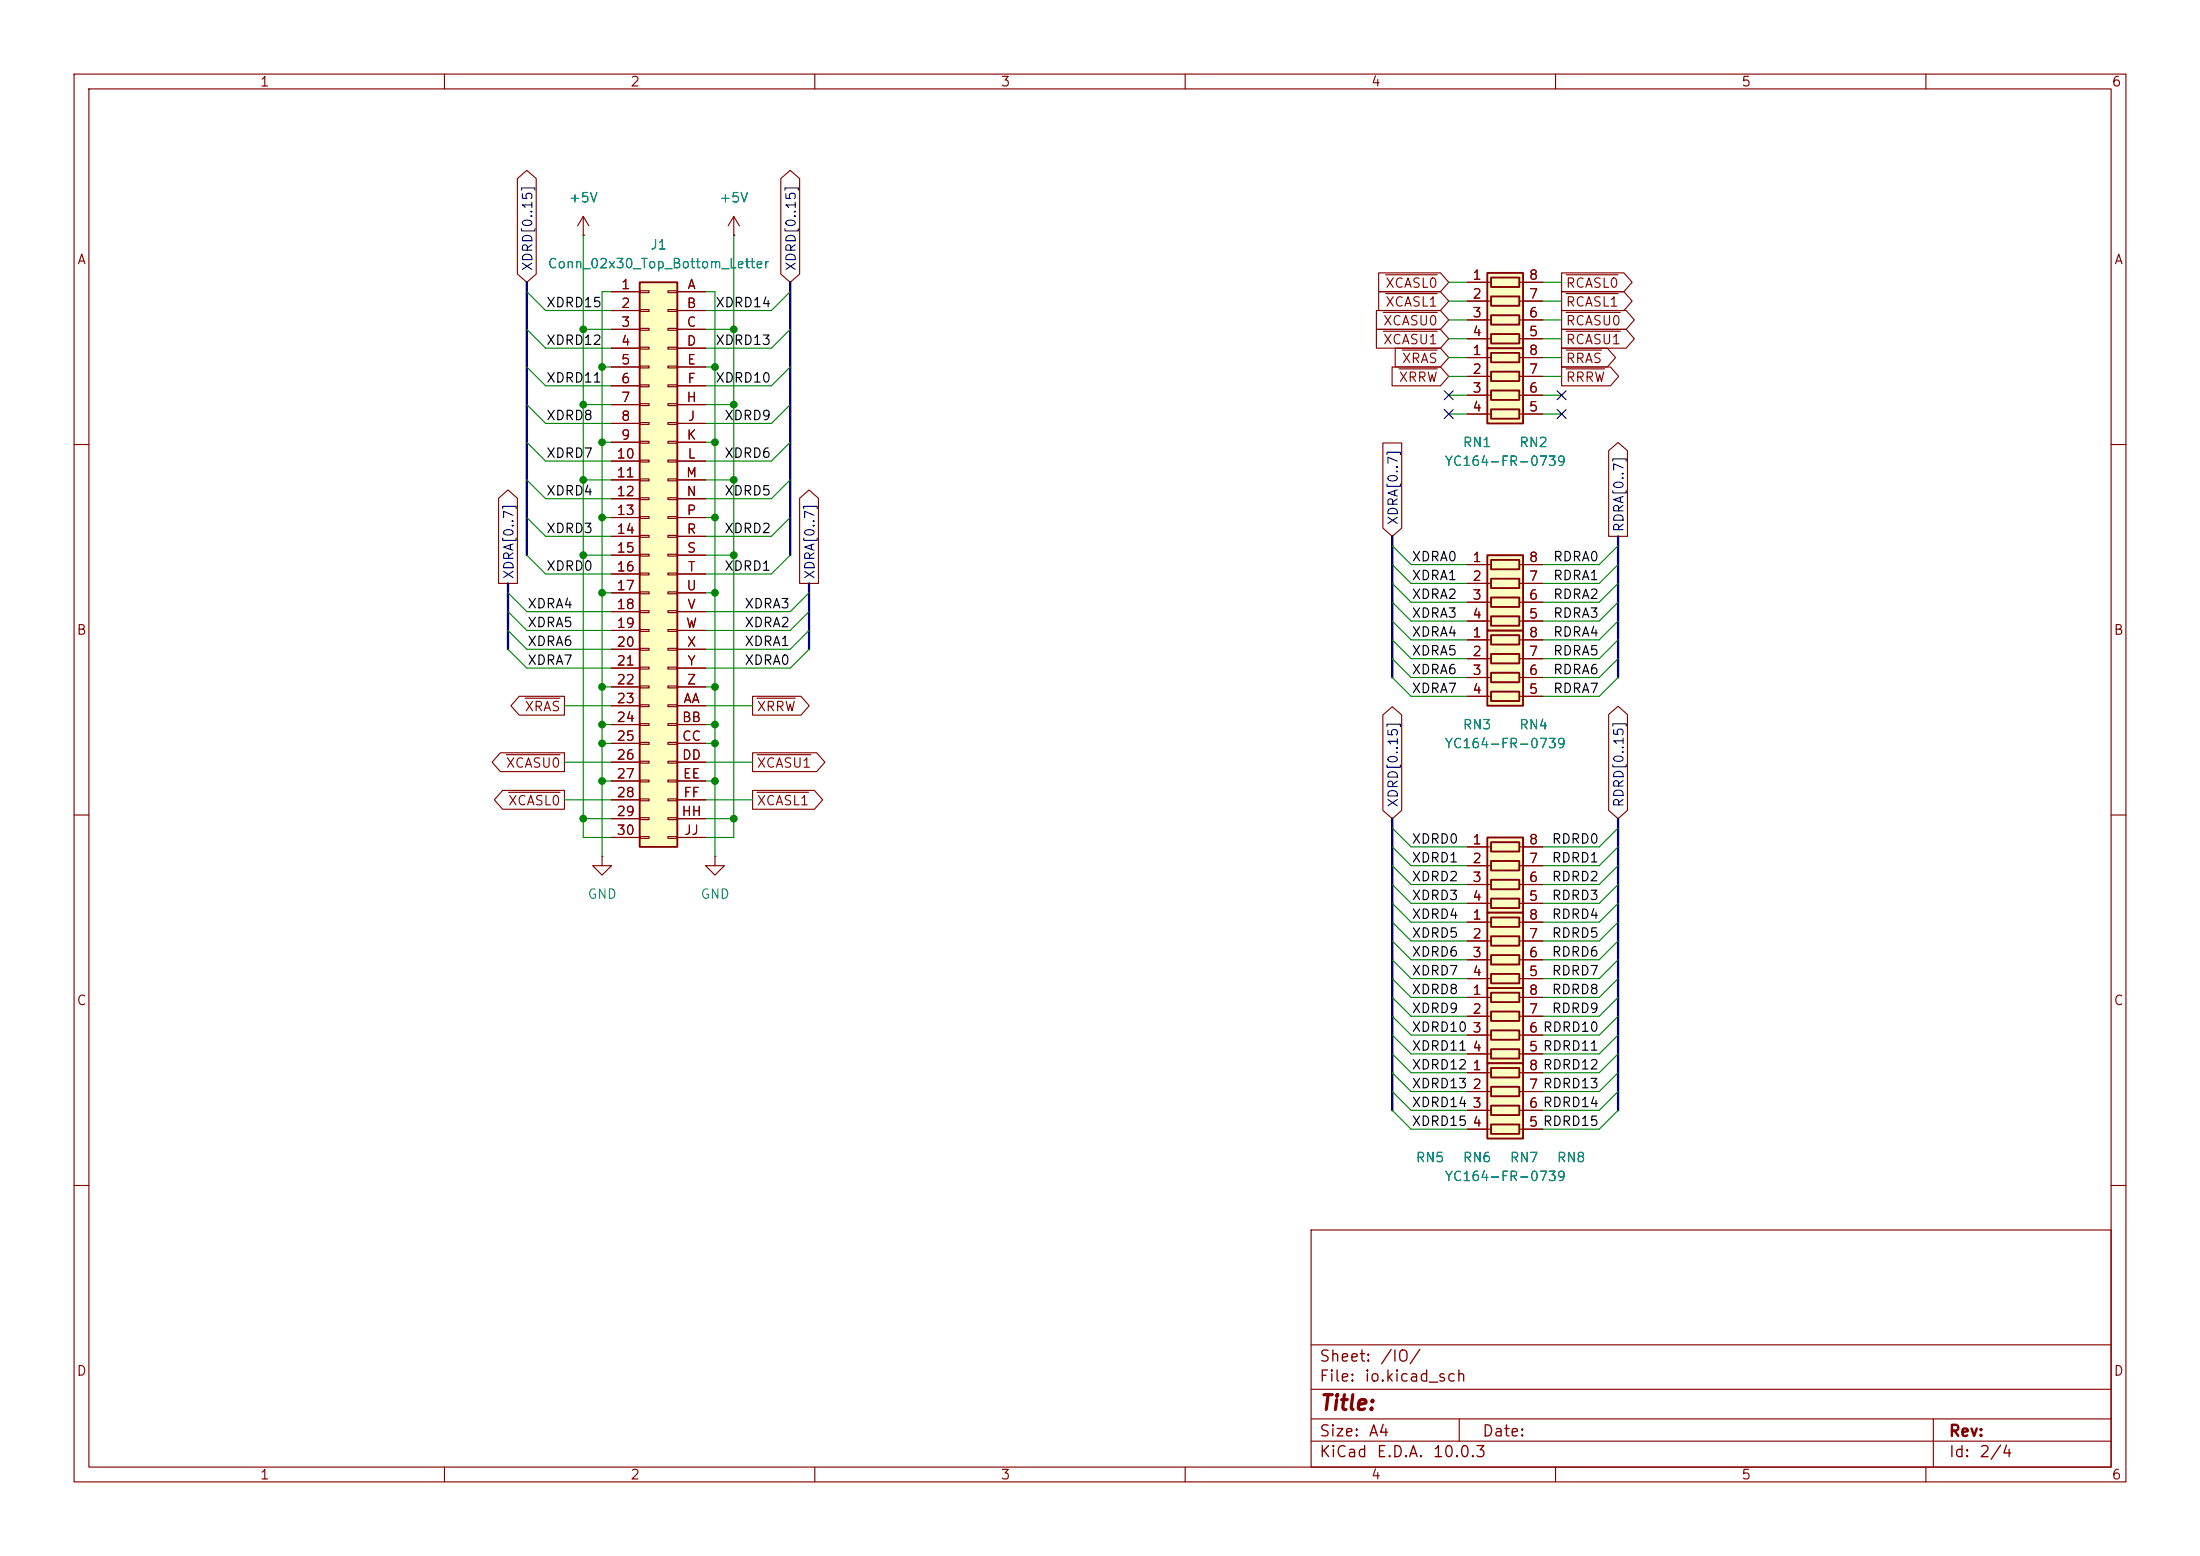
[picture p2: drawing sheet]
<svg xmlns="http://www.w3.org/2000/svg" width="297mm" height="210mm" viewBox="0 0 297 210" stroke-linecap="round" stroke-linejoin="round" font-family="sans-serif">
<g fill="none" stroke="#840000" stroke-width=".15">
<path d="M10 10h277v190h-277zM12 12h273v186h-273zM60 10v2M110 10v2M160 10v2M210 10v2M260 10v2M10 60h2M285 60h2M10 110h2M285 110h2M10 160h2"/>
<path d="M177 166h108v32h-108zM285 160h2M60 198v2M110 198v2M160 198v2M177 194.5h108M177 191.5h108M177 187.5h108M177 181.5h108M197 191.5v3M210 198v2M260 198v2"/>
<path d="M261 191.5v6.5"/>
</g>
<path d="M200.8 47h4.8v10.2h-4.8z" fill="#ffffc2"/>
<path d="M200.8 47h4.8v10.2h-4.8zM201.3 47.6h3.8v1.3h-3.8zM201.3 50.2h3.8v1.2h-3.8zM201.3 52.7h3.8v1.3h-3.8zM201.3 55.2h3.8v1.3h-3.8z" fill="none" stroke="#840000" stroke-width=".25"/>
<path d="M198.1 48.3h3.2M198.1 50.8h3.2M198.1 53.3h3.2M198.1 55.9h3.2M205.1 48.3h3.2M205.1 50.8h3.2M205.1 53.3h3.2M205.1 55.9h3.2" fill="none" stroke="#840000" stroke-width=".15"/>
<path d="M200.8 113h4.8v10.2h-4.8z" fill="#ffffc2"/>
<path d="M200.8 113h4.8v10.2h-4.8zM201.3 113.7h3.8v1.2h-3.8zM201.3 116.2h3.8v1.3h-3.8zM201.3 118.7h3.8v1.3h-3.8zM201.3 121.3h3.8v1.3h-3.8z" fill="none" stroke="#840000" stroke-width=".25"/>
<g fill="none" stroke="#840000" stroke-width=".15">
<path d="M78.7 31.8h.1M78.7 29.2l-.7 1.3M78.7 29.2l.8 1.3M78.7 29.2v2.6M99.1 31.8h.1M99.1 29.2l-.8 1.3M99.1 29.2l.7 1.3M99.1 29.2v2.6M81.3 115.6v1.2h1.2l-1.2 1.3-1.3-1.3h1.3M81.3 115.6h.1M198.1 114.3h3.2M198.1 116.8h3.2"/>
<path d="M198.1 119.4h3.2M205.1 114.3h3.2M205.1 116.8h3.2M205.1 119.4h3.2M198.1 121.9h3.2M205.1 121.9h3.2"/>
</g>
<path d="M200.8 133.4h4.8v10.1h-4.8z" fill="#ffffc2"/>
<path d="M200.8 133.4h4.8v10.1h-4.8zM201.3 134h3.8v1.3h-3.8zM201.3 136.5h3.8v1.3h-3.8zM201.3 139.1h3.8v1.2h-3.8zM201.3 141.6h3.8v1.3h-3.8z" fill="none" stroke="#840000" stroke-width=".25"/>
<path d="M96.5 115.6v1.2h1.3l-1.3 1.3-1.3-1.3h1.3M96.5 115.6h.1M198.1 134.6h3.2M198.1 137.2h3.2M198.1 139.7h3.2M205.1 134.6h3.2M205.1 137.2h3.2M205.1 139.7h3.2M198.1 142.2h3.2M205.1 142.2h3.2" fill="none" stroke="#840000" stroke-width=".15"/>
<path d="M200.8 123.2h4.8v10.2h-4.8z" fill="#ffffc2"/>
<path d="M200.8 123.2h4.8v10.2h-4.8zM201.3 123.8h3.8v1.3h-3.8zM201.3 126.4h3.8v1.2h-3.8zM201.3 128.9h3.8v1.3h-3.8zM201.3 131.4h3.8v1.3h-3.8z" fill="none" stroke="#840000" stroke-width=".25"/>
<path d="M198.1 124.5h3.2M198.1 127h3.2M198.1 129.5h3.2M198.1 132.1h3.2M205.1 124.5h3.2M205.1 127h3.2M205.1 129.5h3.2M205.1 132.1h3.2" fill="none" stroke="#840000" stroke-width=".15"/>
<path d="M200.8 143.5h4.8v10.2h-4.8z" fill="#ffffc2"/>
<path d="M200.8 143.5h4.8v10.2h-4.8zM201.3 144.1h3.8v1.3h-3.8zM201.3 146.7h3.8v1.3h-3.8zM201.3 149.2h3.8v1.3h-3.8zM201.3 151.8h3.8v1.2h-3.8z" fill="none" stroke="#840000" stroke-width=".25"/>
<path d="M198.1 144.8h3.2M198.1 147.3h3.2M198.1 149.9h3.2M198.1 152.4h3.2M205.1 144.8h3.2M205.1 147.3h3.2M205.1 149.9h3.2M205.1 152.4h3.2" fill="none" stroke="#840000" stroke-width=".15"/>
<path d="M86.4 38.1h5v76.2h-5z" fill="#ffffc2"/>
<path d="M86.4 38.1h5v76.2h-5z" fill="none" stroke="#840000" stroke-width=".25"/>
<g fill="none" stroke="#840000" stroke-width=".15">
<path d="M82.5 39.4h3.9M86.4 39.2h1.2v.3h-1.2zM90.2 39.2h1.2v.3h-1.2zM91.4 39.4h3.8M82.5 41.9h3.9M82.5 44.5h3.9M82.5 47h3.9M82.5 49.5h3.9M82.5 52.1h3.9M82.5 54.6h3.9M82.5 57.2h3.9M82.5 59.7h3.9"/>
<path d="M86.4 41.8h1.2v.2h-1.2zM86.4 44.3h1.2v.3h-1.2zM86.4 46.9h1.2v.2h-1.2zM86.4 49.4h1.2v.3h-1.2zM86.4 51.9h1.2v.3h-1.2zM86.4 54.5h1.2v.2h-1.2zM86.4 57h1.2v.3h-1.2zM86.4 59.6h1.2v.2h-1.2zM90.2 41.8h1.2v.2h-1.2zM90.2 44.3h1.2v.3h-1.2zM90.2 46.9h1.2v.2h-1.2zM90.2 49.4h1.2v.3h-1.2z"/>
<path d="M90.2 51.9h1.2v.3h-1.2zM90.2 54.5h1.2v.2h-1.2zM90.2 57h1.2v.3h-1.2zM90.2 59.6h1.2v.2h-1.2zM91.4 41.9h3.8M91.4 44.5h3.8M91.4 47h3.8M91.4 49.5h3.8M91.4 52.1h3.8M91.4 54.6h3.8M91.4 57.2h3.8M91.4 59.7h3.8"/>
<path d="M82.5 62.2h3.9M82.5 64.8h3.9M82.5 67.3h3.9M82.5 69.9h3.9M82.5 72.4h3.9M82.5 74.9h3.9M82.5 77.5h3.9M86.4 62.1h1.2v.3h-1.2zM86.4 64.6h1.2v.3h-1.2zM86.4 67.2h1.2v.2h-1.2zM86.4 69.7h1.2v.3h-1.2zM86.4 72.3h1.2v.2h-1.2z"/>
<path d="M86.4 74.8h1.2v.3h-1.2zM86.4 77.3h1.2v.3h-1.2zM86.4 79.9h1.2v.2h-1.2zM90.2 62.1h1.2v.3h-1.2zM90.2 64.6h1.2v.3h-1.2zM90.2 67.2h1.2v.2h-1.2zM90.2 69.7h1.2v.3h-1.2zM90.2 72.3h1.2v.2h-1.2zM90.2 74.8h1.2v.3h-1.2zM90.2 77.3h1.2v.3h-1.2zM90.2 79.9h1.2v.2h-1.2zM91.4 62.2h3.8"/>
<path d="M91.4 64.8h3.8M91.4 67.3h3.8M91.4 69.9h3.8M91.4 72.4h3.8M91.4 74.9h3.8M91.4 77.5h3.8M82.5 80h3.9M82.5 82.6h3.9M82.5 85.1h3.9M82.5 87.6h3.9M82.5 90.2h3.9M82.5 92.7h3.9"/>
<path d="M82.5 95.3h3.9M82.5 97.8h3.9M86.4 82.4h1.2v.3h-1.2zM86.4 85h1.2v.2h-1.2zM86.4 87.5h1.2v.3h-1.2zM86.4 90h1.2v.3h-1.2zM86.4 92.6h1.2v.2h-1.2zM86.4 95.1h1.2v.3h-1.2zM86.4 97.7h1.2v.2h-1.2zM90.2 82.4h1.2v.3h-1.2zM90.2 85h1.2v.2h-1.2zM90.2 87.5h1.2v.3h-1.2z"/>
<path d="M90.2 90h1.2v.3h-1.2zM90.2 92.6h1.2v.2h-1.2zM90.2 95.1h1.2v.3h-1.2zM90.2 97.7h1.2v.2h-1.2zM91.4 80h3.8M91.4 82.6h3.8M91.4 85.1h3.8M91.4 87.6h3.8M91.4 90.2h3.8M91.4 92.7h3.8M91.4 95.3h3.8M91.4 97.8h3.8"/>
<path d="M82.5 100.3h3.9M82.5 102.9h3.9M82.5 105.4h3.9M82.5 108h3.9M82.5 110.5h3.9M82.5 113h3.9M86.4 100.2h1.2v.3h-1.2zM86.4 102.7h1.2v.3h-1.2zM86.4 105.3h1.2v.2h-1.2zM86.4 107.8h1.2v.3h-1.2zM86.4 110.4h1.2v.2h-1.2zM86.4 112.9h1.2v.3h-1.2z"/>
<path d="M90.2 100.2h1.2v.3h-1.2zM90.2 102.7h1.2v.3h-1.2zM90.2 105.3h1.2v.2h-1.2zM90.2 107.8h1.2v.3h-1.2zM90.2 110.4h1.2v.2h-1.2zM90.2 112.9h1.2v.3h-1.2zM91.4 100.3h3.8M91.4 102.9h3.8M91.4 105.4h3.8M91.4 108h3.8M91.4 110.5h3.8M91.4 113h3.8"/>
</g>
<path d="M200.8 85.1h4.8v10.2h-4.8z" fill="#ffffc2"/>
<path d="M200.8 85.1h4.8v10.2h-4.8zM201.3 85.7h3.8v1.3h-3.8zM201.3 88.3h3.8v1.2h-3.8zM201.3 90.8h3.8v1.3h-3.8zM201.3 93.3h3.8v1.3h-3.8z" fill="none" stroke="#840000" stroke-width=".25"/>
<path d="M198.1 86.4h3.2M198.1 88.9h3.2M198.1 91.4h3.2M198.1 94h3.2M205.1 86.4h3.2M205.1 88.9h3.2M205.1 91.4h3.2M205.1 94h3.2" fill="none" stroke="#840000" stroke-width=".15"/>
<path d="M200.8 74.9h4.8v10.2h-4.8z" fill="#ffffc2"/>
<path d="M200.8 74.9h4.8v10.2h-4.8zM201.3 75.6h3.8v1.2h-3.8zM201.3 78.1h3.8v1.3h-3.8zM201.3 80.6h3.8v1.3h-3.8zM201.3 83.2h3.8v1.3h-3.8z" fill="none" stroke="#840000" stroke-width=".25"/>
<path d="M198.1 76.2h3.2M198.1 78.7h3.2M205.1 76.2h3.2M205.1 78.7h3.2M198.1 81.3h3.2M198.1 83.8h3.2M205.1 81.3h3.2M205.1 83.8h3.2" fill="none" stroke="#840000" stroke-width=".15"/>
<path d="M200.8 36.8h4.8v10.2h-4.8z" fill="#ffffc2"/>
<path d="M200.8 36.8h4.8v10.2h-4.8zM201.3 37.5h3.8v1.2h-3.8zM201.3 40h3.8v1.3h-3.8zM201.3 42.5h3.8v1.3h-3.8zM201.3 45.1h3.8v1.3h-3.8z" fill="none" stroke="#840000" stroke-width=".25"/>
<g fill="none" stroke="#840000" stroke-width=".15">
<path d="M69.8 24.1l1.3-1.1 1.3 1.1v12.9l-1.3 1.1-1.3-1.1zM78.7 31.8h.1M82.5 39.4h3.9M91.4 39.4h3.8M99.1 31.8h.1M105.4 24.1l1.3-1.1 1.3 1.1v12.9l-1.3 1.1-1.3-1.1zM186.1 39.4h8.4l1.1 1.2-1.1 1.3h-8.4zM186.1 36.8h8.4l1.1 1.3-1.1 1.3h-8.4zM187.1 39.6h6.9M187.1 37.1h6.9M198.1 38.1h3.2M205.1 38.1h3.2"/>
<path d="M210.8 39.4h8.4l1.1 1.2-1.1 1.3h-8.4zM210.8 36.8h8.4l1.1 1.3-1.1 1.3h-8.4zM211.4 39.6h7M211.4 37.1h7M82.5 41.9h3.9M82.5 44.5h3.9M82.5 47h3.9M82.5 49.5h3.9M82.5 52.1h3.9M82.5 54.6h3.9M82.5 57.2h3.9M82.5 59.7h3.9"/>
<path d="M91.4 41.9h3.8M91.4 44.5h3.8M91.4 47h3.8M91.4 49.5h3.8M91.4 52.1h3.8M91.4 54.6h3.8M91.4 57.2h3.8M91.4 59.7h3.8M185.8 41.9h8.7l1.1 1.3-1.1 1.3h-8.7zM185.8 44.4h8.7l1.1 1.3-1.1 1.3h-8.7zM186.7 59.8h2.5v11.5l-1.2 1.1-1.3-1.1zM186.8 42.2h7.2"/>
<path d="M186.8 44.7h7.2M187.9 49.5h6.6l1.1 1.3-1.1 1.3h-6.6zM188.4 47h6.1l1.1 1.3-1.1 1.2h-6.1zM188.9 49.8h5.1M189.3 47.2h4.7M198.1 40.6h3.2M198.1 43.2h3.2M198.1 45.7h3.2M198.1 48.3h2.6M198.1 50.8h2.6M198.1 53.3h2.6M198.1 55.9h2.6"/>
<path d="M205.1 40.6h3.2M205.1 43.2h3.2M205.1 45.7h3.2M205.7 48.3h2.6M205.7 50.8h2.6M205.7 53.3h2.6M205.7 55.9h2.6M210.8 49.5h6.6l1.1 1.3-1.1 1.3h-6.6zM210.8 47h6.2l1.1 1.3-1.1 1.2h-6.2zM210.8 41.9h8.7l1.1 1.3-1.1 1.3h-8.7zM210.8 44.4h8.7l1.1 1.3-1.1 1.3h-8.7zM211.4 49.8h5.2"/>
<path d="M211.4 47.2h4.8M211.4 42.2h7.4M211.4 44.7h7.4M67.3 67.2l1.3-1.1 1.3 1.1v11.5h-2.6zM82.5 62.2h3.9M82.5 64.8h3.9M82.5 67.3h3.9M82.5 69.9h3.9M82.5 72.4h3.9M82.5 74.9h3.9M82.5 77.5h3.9M91.4 62.2h3.8"/>
<path d="M91.4 64.8h3.8M91.4 67.3h3.8M91.4 69.9h3.8M91.4 72.4h3.8M91.4 74.9h3.8M91.4 77.5h3.8M107.9 67.2l1.3-1.1 1.3 1.1v11.5h-2.6zM198.1 76.2h2.6M198.1 78.7h2.6M205.7 76.2h2.6M205.7 78.7h2.6M217.2 60.8l1.2-1.1 1.3 1.1v11.6h-2.5z"/>
<path d="M70.1 94h6.1v2.5h-6.1l-1.1-1.2zM70.9 94.2h4.7M82.5 80h3.9M82.5 82.6h3.9M82.5 85.1h3.9M82.5 87.6h3.9M82.5 90.2h3.9M82.5 92.7h3.9M82.5 95.3h3.9M82.5 97.8h3.9M91.4 80h3.8M91.4 82.6h3.8"/>
<path d="M91.4 85.1h3.8M91.4 87.6h3.8M91.4 90.2h3.8M91.4 92.7h3.8M91.4 95.3h3.8M91.4 97.8h3.8M101.6 94h6.5l1.1 1.3-1.1 1.2h-6.5zM102.2 94.2h5.2M186.7 96.5l1.3-1.1 1.2 1.1v12.9l-1.2 1.1-1.3-1.1zM198.1 86.4h2.6M198.1 88.9h2.6M198.1 91.4h2.6"/>
<path d="M198.1 94h2.6M198.1 81.3h2.6M198.1 83.8h2.6M205.7 86.4h2.6M205.7 88.9h2.6M205.7 91.4h2.6M205.7 94h2.6M205.7 81.3h2.6M205.7 83.8h2.6M217.2 96.4l1.2-1.1 1.3 1.1v13l-1.3 1.1-1.2-1.1zM67.5 101.6h8.7v2.5h-8.7l-1.1-1.2zM67.9 106.7h8.3v2.5h-8.3l-1.2-1.2z"/>
<path d="M68.3 101.9h7.3M68.6 106.9h7M82.5 100.3h3.9M82.5 102.9h3.9M82.5 105.4h3.9M82.5 108h3.9M82.5 110.5h3.9M82.5 113h3.9M91.4 100.3h3.8M91.4 102.9h3.8M91.4 105.4h3.8M91.4 108h3.8"/>
<path d="M91.4 110.5h3.8M91.4 113h3.8M101.6 106.7h8.3l1.2 1.3-1.2 1.2h-8.3zM101.6 101.6h8.7l1.1 1.3-1.1 1.2h-8.7zM102.2 106.9h7M102.2 101.9h7.3M198.1 114.3h2.6M198.1 116.8h2.6M198.1 119.4h2.6M205.7 114.3h2.6M205.7 116.8h2.6M205.7 119.4h2.6"/>
<path d="M198.1 134.6h2.6M198.1 137.2h2.6M198.1 139.7h2.6M198.1 124.5h2.6M198.1 127h2.6M198.1 129.5h2.6M198.1 132.1h2.6M198.1 121.9h2.6M205.7 134.6h2.6M205.7 137.2h2.6M205.7 139.7h2.6M205.7 124.5h2.6"/>
<path d="M205.7 127h2.6M205.7 129.5h2.6M205.7 132.1h2.6M205.7 121.9h2.6M198.1 142.2h2.6M198.1 144.8h2.6M198.1 147.3h2.6M198.1 149.9h2.6M198.1 152.4h2.6M205.7 142.2h2.6M205.7 144.8h2.6M205.7 147.3h2.6"/>
<path d="M205.7 149.9h2.6M205.7 152.4h2.6"/>
</g>
<path d="M71.1 38.1v36.8M106.7 38.1v36.8M68.6 78.7v8.9M109.2 78.7v8.9M188 72.4v19M218.4 72.4v19M188 110.5v39.4M218.4 110.5v39.4" fill="none" stroke="#000084" stroke-width=".3"/>
<g fill="none" stroke="#008400" stroke-width=".15">
<path d="M71.1 39.4l2.6 2.5h8.8M78.7 31.8v81.2h3.8M82.5 39.4h-1.2v76.2M95.2 39.4h1.3v76.2M99.1 31.8v81.2h-3.9M106.7 39.4l-2.6 2.5h-8.9M195.6 38.1h2.5M208.3 38.1h2.5M71.1 54.6l2.6 2.6h8.8M71.1 44.5l2.6 2.5h8.8M71.1 49.5l2.6 2.6h8.8M71.1 59.7l2.6 2.5h8.8"/>
<path d="M78.7 44.5h3.8M78.7 54.6h3.8M81.3 49.5h1.2M81.3 59.7h1.2M95.2 44.5h3.9M95.2 49.5h1.3M95.2 59.7h1.3M95.2 54.6h3.9M106.7 54.6l-2.6 2.6h-8.9M106.7 44.5l-2.6 2.5h-8.9M106.7 49.5l-2.6 2.6h-8.9M106.7 59.7l-2.6 2.5h-8.9"/>
<path d="M195.6 43.2h2.5M195.6 45.7h2.5M195.6 40.6h2.5M195.6 48.3h2.5M195.6 50.8h2.5M195.6 53.3h2.5M195.6 55.9h2.5M208.3 43.2h2.5M208.3 45.7h2.5M208.3 40.6h2.5M208.3 48.3h2.5M208.3 50.8h2.5"/>
<path d="M208.3 53.3h2.5M208.3 55.9h2.5M71.1 74.9l2.6 2.6h8.8M71.1 69.9l2.6 2.5h8.8M71.1 64.8l2.6 2.5h8.8M78.7 74.9h3.8M78.7 64.8h3.8M81.3 69.9h1.2M95.2 69.9h1.3M95.2 74.9h3.9M95.2 64.8h3.9M106.7 74.9l-2.6 2.6h-8.9"/>
<path d="M106.7 69.9l-2.6 2.5h-8.9M106.7 64.8l-2.6 2.5h-8.9M188 76.2l2.5 2.5h7.6M188 78.7l2.5 2.6h7.6M188 73.7l2.5 2.5h7.6M218.4 76.2l-2.5 2.5h-7.6M218.4 78.7l-2.5 2.6h-7.6M218.4 73.7l-2.5 2.5h-7.6M68.6 87.6l2.5 2.6h11.4M68.6 85.1l2.5 2.5h11.4M68.6 80l2.5 2.6h11.4M68.6 82.6l2.5 2.5h11.4"/>
<path d="M76.2 95.3h6.3M81.3 97.8h1.2M81.3 80h1.2M81.3 92.7h1.2M95.2 97.8h1.3M95.2 80h1.3M95.2 92.7h1.3M95.2 95.3h6.4M109.2 87.6l-2.5 2.6h-11.5M109.2 85.1l-2.5 2.5h-11.5M109.2 80l-2.5 2.6h-11.5M109.2 82.6l-2.5 2.5h-11.5"/>
<path d="M188 88.9l2.5 2.5h7.6M188 81.3l2.5 2.5h7.6M188 83.8l2.5 2.6h7.6M188 86.4l2.5 2.5h7.6M188 91.4l2.5 2.6h7.6M218.4 88.9l-2.5 2.5h-7.6M218.4 81.3l-2.5 2.5h-7.6M218.4 83.8l-2.5 2.6h-7.6M218.4 86.4l-2.5 2.5h-7.6M218.4 91.4l-2.5 2.6h-7.6M76.2 102.9h6.3M76.2 108h6.3"/>
<path d="M78.7 110.5h3.8M81.3 105.4h1.2M81.3 100.3h1.2M95.2 102.9h6.4M95.2 105.4h1.3M95.2 100.3h1.3M95.2 110.5h3.9M95.2 108h6.4M188 111.8l2.5 2.5h7.6M188 116.8l2.5 2.6h7.6M188 114.3l2.5 2.5h7.6M188 119.4l2.5 2.5h7.6"/>
<path d="M218.4 111.8l-2.5 2.5h-7.6M218.4 116.8l-2.5 2.6h-7.6M218.4 114.3l-2.5 2.5h-7.6M218.4 119.4l-2.5 2.5h-7.6M188 129.5l2.5 2.6h7.6M188 127l2.5 2.5h7.6M188 124.5l2.5 2.5h7.6M188 139.7l2.5 2.5h7.6M188 134.6l2.5 2.6h7.6M188 132.1l2.5 2.5h7.6M188 137.2l2.5 2.5h7.6M188 121.9l2.5 2.6h7.6"/>
<path d="M218.4 129.5l-2.5 2.6h-7.6M218.4 127l-2.5 2.5h-7.6M218.4 124.5l-2.5 2.5h-7.6M218.4 139.7l-2.5 2.5h-7.6M218.4 134.6l-2.5 2.6h-7.6M218.4 132.1l-2.5 2.5h-7.6M218.4 137.2l-2.5 2.5h-7.6M218.4 121.9l-2.5 2.6h-7.6M188 142.2l2.5 2.6h7.6M188 149.9l2.5 2.5h7.6M188 147.3l2.5 2.6h7.6M188 144.8l2.5 2.5h7.6"/>
<path d="M218.4 142.2l-2.5 2.6h-7.6M218.4 149.9l-2.5 2.5h-7.6M218.4 147.3l-2.5 2.6h-7.6M218.4 144.8l-2.5 2.5h-7.6"/>
</g>
<path d="M195 52.7l1.2 1.2M195 55.3l1.2 1.2M196.2 52.7l-1.2 1.2M196.2 55.3l-1.2 1.2M210.2 55.3l1.2 1.2M210.2 52.7l1.2 1.2M211.4 55.3l-1.2 1.2M211.4 52.7l-1.2 1.2" fill="none" stroke="#000084" stroke-width=".15"/>
<g fill="#008400" stroke="#008400" stroke-width=".14">
<circle cx="99.1" cy="110.5" r=".46"/>
<circle cx="96.5" cy="69.9" r=".46"/>
<circle cx="99.1" cy="74.9" r=".46"/>
<circle cx="99.1" cy="64.8" r=".46"/>
<circle cx="81.3" cy="49.5" r=".46"/>
<circle cx="78.7" cy="64.8" r=".46"/>
<circle cx="78.7" cy="74.9" r=".46"/>
<circle cx="81.3" cy="69.9" r=".46"/>
<circle cx="78.7" cy="54.6" r=".46"/>
<circle cx="81.3" cy="59.7" r=".46"/>
<circle cx="78.7" cy="44.5" r=".46"/>
<circle cx="81.3" cy="92.7" r=".46"/>
<circle cx="81.3" cy="80" r=".46"/>
<circle cx="78.7" cy="110.5" r=".46"/>
<circle cx="81.3" cy="105.4" r=".46"/>
<circle cx="99.1" cy="44.5" r=".46"/>
<circle cx="99.1" cy="54.6" r=".46"/>
<circle cx="96.5" cy="59.7" r=".46"/>
<circle cx="96.5" cy="49.5" r=".46"/>
<circle cx="96.5" cy="92.7" r=".46"/>
<circle cx="96.5" cy="80" r=".46"/>
<circle cx="81.3" cy="97.8" r=".46"/>
<circle cx="81.3" cy="100.3" r=".46"/>
<circle cx="96.5" cy="105.4" r=".46"/>
<circle cx="96.5" cy="100.3" r=".46"/>
<circle cx="96.5" cy="97.8" r=".46"/>
</g>
<text font-size="2" fill="#840000" x="178" y="190.8">Title:</text>
<g font-size="1.5" fill="#840000">
<text x="178" y="184.2">Sheet:</text>
<text x="186.2" y="184.2">/IO/</text>
<text x="178" y="186.9">File:</text>
<text x="184.1" y="186.9">io.kicad_sch</text>
<text x="178" y="197.1">KiCad</text>
<text x="178" y="194.3">Size:</text>
<text x="184.7" y="194.3">A4</text>
<text x="185.7" y="197.1">E.D.A.</text>
<text x="193.3" y="197.1">10.0.3</text>
<text x="200" y="194.3">Date:</text>
<text x="263" y="194.3">Rev:</text>
<text x="263" y="197.1">Id:</text>
<text x="267.1" y="197.1">2/4</text>
</g>
<g font-size="1.3" fill="#840000">
<text x="35" y="12">1</text>
<text x="85" y="12">2</text>
<text x="135" y="12">3</text>
<text x="185" y="12">4</text>
<text x="235" y="12">5</text>
<text x="285" y="12">6</text>
<text x="10.3" y="36">A</text>
<text x="285.3" y="36">A</text>
<text x="83.7" y="39.3">1</text>
<text x="83.7" y="41.9">2</text>
<text x="92.6" y="41.9">B</text>
<text x="92.7" y="39.3">A</text>
<text x="186.9" y="41.7">XCASL1</text>
<text x="186.9" y="39.2">XCASL0</text>
<text x="198.7" y="38.1">1</text>
<text x="198.7" y="40.6">2</text>
<text x="206.3" y="40.6">7</text>
<text x="206.3" y="38.1">8</text>
<text x="211.3" y="41.7">RCASL1</text>
<text x="211.3" y="39.2">RCASL0</text>
<text x="83.7" y="44.4">3</text>
<text x="83.7" y="47">4</text>
<text x="92.6" y="44.4">C</text>
<text x="92.6" y="47">D</text>
<text x="186.6" y="44.2">XCASU0</text>
<text x="186.6" y="46.8">XCASU1</text>
<text x="198.7" y="43.2">3</text>
<text x="198.7" y="45.7">4</text>
<text x="206.3" y="45.7">5</text>
<text x="206.3" y="43.2">6</text>
<text x="211.3" y="44.2">RCASU0</text>
<text x="211.3" y="46.8">RCASU1</text>
<text x="83.7" y="49.5">5</text>
<text x="83.7" y="52">6</text>
<text x="92.7" y="49.5">E</text>
<text x="92.7" y="52">F</text>
<text x="188.7" y="51.9">XRRW</text>
<text x="189.2" y="49.3">XRAS</text>
<text x="198.7" y="48.2">1</text>
<text x="198.7" y="50.8">2</text>
<text x="198.7" y="53.3">3</text>
<text x="206.3" y="53.3">6</text>
<text x="206.3" y="50.8">7</text>
<text x="206.3" y="48.2">8</text>
<text x="211.3" y="51.9">RRRW</text>
<text x="211.3" y="49.3">RRAS</text>
<text x="83.7" y="54.6">7</text>
<text x="83.7" y="57.1">8</text>
<text x="83.7" y="59.7">9</text>
<text x="92.6" y="54.6">H</text>
<text x="92.6" y="59.7">K</text>
<text x="92.8" y="57.1">J</text>
<text x="198.7" y="55.9">4</text>
<text x="206.3" y="55.9">5</text>
<text x="83.1" y="62.2">10</text>
<text x="83.1" y="64.7">11</text>
<text x="92.5" y="64.7">M</text>
<text x="92.7" y="62.2">L</text>
<text x="83.1" y="67.3">12</text>
<text x="83.1" y="69.8">13</text>
<text x="92.6" y="67.3">N</text>
<text x="92.6" y="69.8">P</text>
<text x="83.1" y="72.4">14</text>
<text x="83.1" y="74.9">15</text>
<text x="83.1" y="77.4">16</text>
<text x="92.6" y="72.4">R</text>
<text x="92.6" y="74.9">S</text>
<text x="92.8" y="77.4">T</text>
<text x="198.7" y="76.2">1</text>
<text x="206.3" y="76.2">8</text>
<text x="83.1" y="80">17</text>
<text x="83.1" y="82.5">18</text>
<text x="92.6" y="80">U</text>
<text x="92.7" y="82.5">V</text>
<text x="198.7" y="78.7">2</text>
<text x="198.7" y="81.3">3</text>
<text x="198.7" y="83.8">4</text>
<text x="206.3" y="83.8">5</text>
<text x="206.3" y="81.3">6</text>
<text x="206.3" y="78.7">7</text>
<text x="10.3" y="86">B</text>
<text x="83.1" y="85.1">19</text>
<text x="83.1" y="87.6">20</text>
<text x="92.5" y="85.1">W</text>
<text x="92.6" y="87.6">X</text>
<text x="198.7" y="86.3">1</text>
<text x="198.7" y="88.9">2</text>
<text x="206.3" y="88.9">7</text>
<text x="206.3" y="86.3">8</text>
<text x="285.3" y="86">B</text>
<text x="83.1" y="90.1">21</text>
<text x="83.1" y="92.7">22</text>
<text x="83.1" y="95.2">23</text>
<text x="92.2" y="95.2">AA</text>
<text x="92.6" y="92.7">Z</text>
<text x="92.7" y="90.1">Y</text>
<text x="198.7" y="91.4">3</text>
<text x="198.7" y="94">4</text>
<text x="206.3" y="94">5</text>
<text x="206.3" y="91.4">6</text>
<text x="70.7" y="96.3">XRAS</text>
<text x="83.1" y="97.8">24</text>
<text x="83.1" y="100.3">25</text>
<text x="92" y="97.8">BB</text>
<text x="92" y="100.3">CC</text>
<text x="102.1" y="96.3">XRRW</text>
<text x="68.2" y="103.9">XCASU0</text>
<text x="83.1" y="102.8">26</text>
<text x="83.1" y="105.4">27</text>
<text x="83.1" y="107.9">28</text>
<text x="92" y="102.8">DD</text>
<text x="92.1" y="105.4">EE</text>
<text x="92.2" y="107.9">FF</text>
<text x="102.1" y="103.9">XCASU1</text>
<text x="68.5" y="109">XCASL0</text>
<text x="83.1" y="110.5">29</text>
<text x="83.1" y="113">30</text>
<text x="91.9" y="110.5">HH</text>
<text x="92.3" y="113">JJ</text>
<text x="102.1" y="109">XCASL1</text>
<text x="198.7" y="114.3">1</text>
<text x="198.7" y="116.8">2</text>
<text x="198.7" y="119.4">3</text>
<text x="206.3" y="119.4">6</text>
<text x="206.3" y="116.8">7</text>
<text x="206.3" y="114.3">8</text>
<text x="198.7" y="121.9">4</text>
<text x="198.7" y="124.4">1</text>
<text x="206.3" y="121.9">5</text>
<text x="206.3" y="124.4">8</text>
<text x="198.7" y="127">2</text>
<text x="198.7" y="129.5">3</text>
<text x="206.3" y="129.5">6</text>
<text x="206.3" y="127">7</text>
<text x="10.3" y="136">C</text>
<text x="198.7" y="134.6">1</text>
<text x="198.7" y="137.1">2</text>
<text x="198.7" y="132.1">4</text>
<text x="206.3" y="137.1">7</text>
<text x="206.3" y="134.6">8</text>
<text x="206.3" y="132.1">5</text>
<text x="285.3" y="136">C</text>
<text x="198.7" y="139.7">3</text>
<text x="198.7" y="142.2">4</text>
<text x="206.3" y="142.2">5 RDRD11</text>
<text x="206.3" y="139.7">6 RDRD10</text>
<text x="206.3" y="142.2">5</text>
<text x="206.3" y="139.7">6</text>
<text x="198.7" y="144.8">1</text>
<text x="198.7" y="147.3">2</text>
<text x="198.7" y="149.8">3</text>
<text x="206.3" y="149.8">6 RDRD14</text>
<text x="206.3" y="147.3">7 RDRD13</text>
<text x="206.3" y="144.8">8 RDRD12</text>
<text x="206.3" y="149.8">6</text>
<text x="206.3" y="147.3">7</text>
<text x="206.3" y="144.8">8</text>
<text x="198.7" y="152.4">4</text>
<text x="206.3" y="152.4">5 RDRD15</text>
<text x="206.3" y="152.4">5</text>
<text x="10.3" y="186">D</text>
<text x="285.3" y="186">D</text>
<text x="35" y="200">1</text>
<text x="85" y="200">2</text>
<text x="135" y="200">3</text>
<text x="185" y="200">4</text>
<text x="235" y="200">5</text>
<text x="285" y="200">6</text>
</g>
<g font-size="1.3" fill="#008484">
<text x="76.7" y="27.6">+5V</text>
<text x="97" y="27.6">+5V</text>
<text x="87.7" y="34">J1</text>
<text x="73.9" y="36.5">Conn_02x30_Top_Bottom_Letter</text>
<text x="194.9" y="63.2">YC164-FR-0739</text>
<text x="197.4" y="60.7">RN1</text>
<text x="205" y="60.7">RN2</text>
<text x="194.9" y="101.3">YC164-FR-0739</text>
<text x="197.4" y="98.8">RN3</text>
<text x="205" y="98.8">RN4</text>
<text x="79.2" y="121.6">GND</text>
<text x="94.5" y="121.6">GND</text>
<text x="191" y="157.2">RN5</text>
<text x="194.9" y="159.7">YC164-FR-0739</text>
<text x="197.4" y="157.2">RN6</text>
<text x="203.7" y="157.2">RN7</text>
<text x="210.1" y="157.2">RN8</text>
</g>
<g font-size="1.3" fill="#000084">
<text x="72.2" y="36.7" transform="rotate(-90 72.2 36.7)">XDRD[0..15]</text>
<text x="107.7" y="36.7" transform="rotate(-90 107.7 36.7)">XDRD[0..15]</text>
<text x="189" y="71" transform="rotate(-90 189 71)">XDRA[0..7]</text>
<text x="219.5" y="71.9" transform="rotate(-90 219.5 71.9)">RDRA[0..7]</text>
<text x="69.6" y="78.3" transform="rotate(-90 69.6 78.3)">XDRA[0..7]</text>
<text x="110.3" y="78.3" transform="rotate(-90 110.3 78.3)">XDRA[0..7]</text>
<text x="189" y="109.1" transform="rotate(-90 189 109.1)">XDRD[0..15]</text>
<text x="219.5" y="109.1" transform="rotate(-90 219.5 109.1)">RDRD[0..15]</text>
</g>
<g font-size="1.3">
<text x="73.7" y="41.8">XDRD15</text>
<text x="96.5" y="41.8">XDRD14</text>
<text x="73.7" y="46.9">XDRD12</text>
<text x="96.5" y="46.9">XDRD13</text>
<text x="73.7" y="51.9">XDRD11</text>
<text x="96.5" y="51.9">XDRD10</text>
<text x="73.7" y="57">XDRD8</text>
<text x="97.7" y="57">XDRD9</text>
<text x="73.7" y="62.1">XDRD7</text>
<text x="97.7" y="62.1">XDRD6</text>
<text x="73.7" y="67.2">XDRD4</text>
<text x="97.7" y="67.2">XDRD5</text>
<text x="73.7" y="72.3">XDRD3</text>
<text x="73.7" y="77.3">XDRD0</text>
<text x="97.7" y="77.3">XDRD1</text>
<text x="97.7" y="72.3">XDRD2</text>
<text x="190.5" y="76.1">XDRA0</text>
<text x="209.6" y="76.1">RDRA0</text>
<text x="71.1" y="82.4">XDRA4</text>
<text x="100.4" y="82.4">XDRA3</text>
<text x="190.5" y="78.6">XDRA1</text>
<text x="190.5" y="81.2">XDRA2</text>
<text x="190.5" y="83.7">XDRA3</text>
<text x="209.6" y="83.7">RDRA3</text>
<text x="209.6" y="81.2">RDRA2</text>
<text x="209.6" y="78.6">RDRA1</text>
<text x="71.1" y="85">XDRA5</text>
<text x="71.1" y="87.5">XDRA6</text>
<text x="100.4" y="85">XDRA2</text>
<text x="100.4" y="87.5">XDRA1</text>
<text x="190.5" y="88.8">XDRA5</text>
<text x="190.5" y="86.2">XDRA4</text>
<text x="209.6" y="86.2">RDRA4</text>
<text x="209.6" y="88.8">RDRA5</text>
<text x="71.1" y="90">XDRA7</text>
<text x="100.4" y="90">XDRA0</text>
<text x="190.5" y="91.3">XDRA6</text>
<text x="190.5" y="93.9">XDRA7</text>
<text x="209.6" y="91.3">RDRA6</text>
<text x="209.6" y="93.9">RDRA7</text>
<text x="190.5" y="114.2">XDRD0</text>
<text x="190.5" y="116.7">XDRD1</text>
<text x="190.5" y="119.3">XDRD2</text>
<text x="209.4" y="114.2">RDRD0</text>
<text x="209.4" y="119.3">RDRD2</text>
<text x="209.4" y="116.7">RDRD1</text>
<text x="190.5" y="124.3">XDRD4</text>
<text x="190.5" y="121.8">XDRD3</text>
<text x="209.4" y="124.3">RDRD4</text>
<text x="209.4" y="121.8">RDRD3</text>
<text x="190.5" y="132">XDRD7</text>
<text x="190.5" y="129.4">XDRD6</text>
<text x="190.5" y="126.9">XDRD5</text>
<text x="209.4" y="132">RDRD7</text>
<text x="209.4" y="129.4">RDRD6</text>
<text x="209.4" y="126.9">RDRD5</text>
<text x="190.5" y="134.5">XDRD8</text>
<text x="190.5" y="137">XDRD9</text>
<text x="209.4" y="134.5">RDRD8</text>
<text x="209.4" y="137">RDRD9</text>
<text x="190.5" y="139.6">XDRD10</text>
<text x="190.5" y="142.1">XDRD11</text>
<text x="190.5" y="144.7">XDRD12</text>
<text x="190.5" y="147.2">XDRD13</text>
<text x="190.5" y="149.7">XDRD14</text>
<text x="190.5" y="152.3">XDRD15</text>
</g>
</svg>
